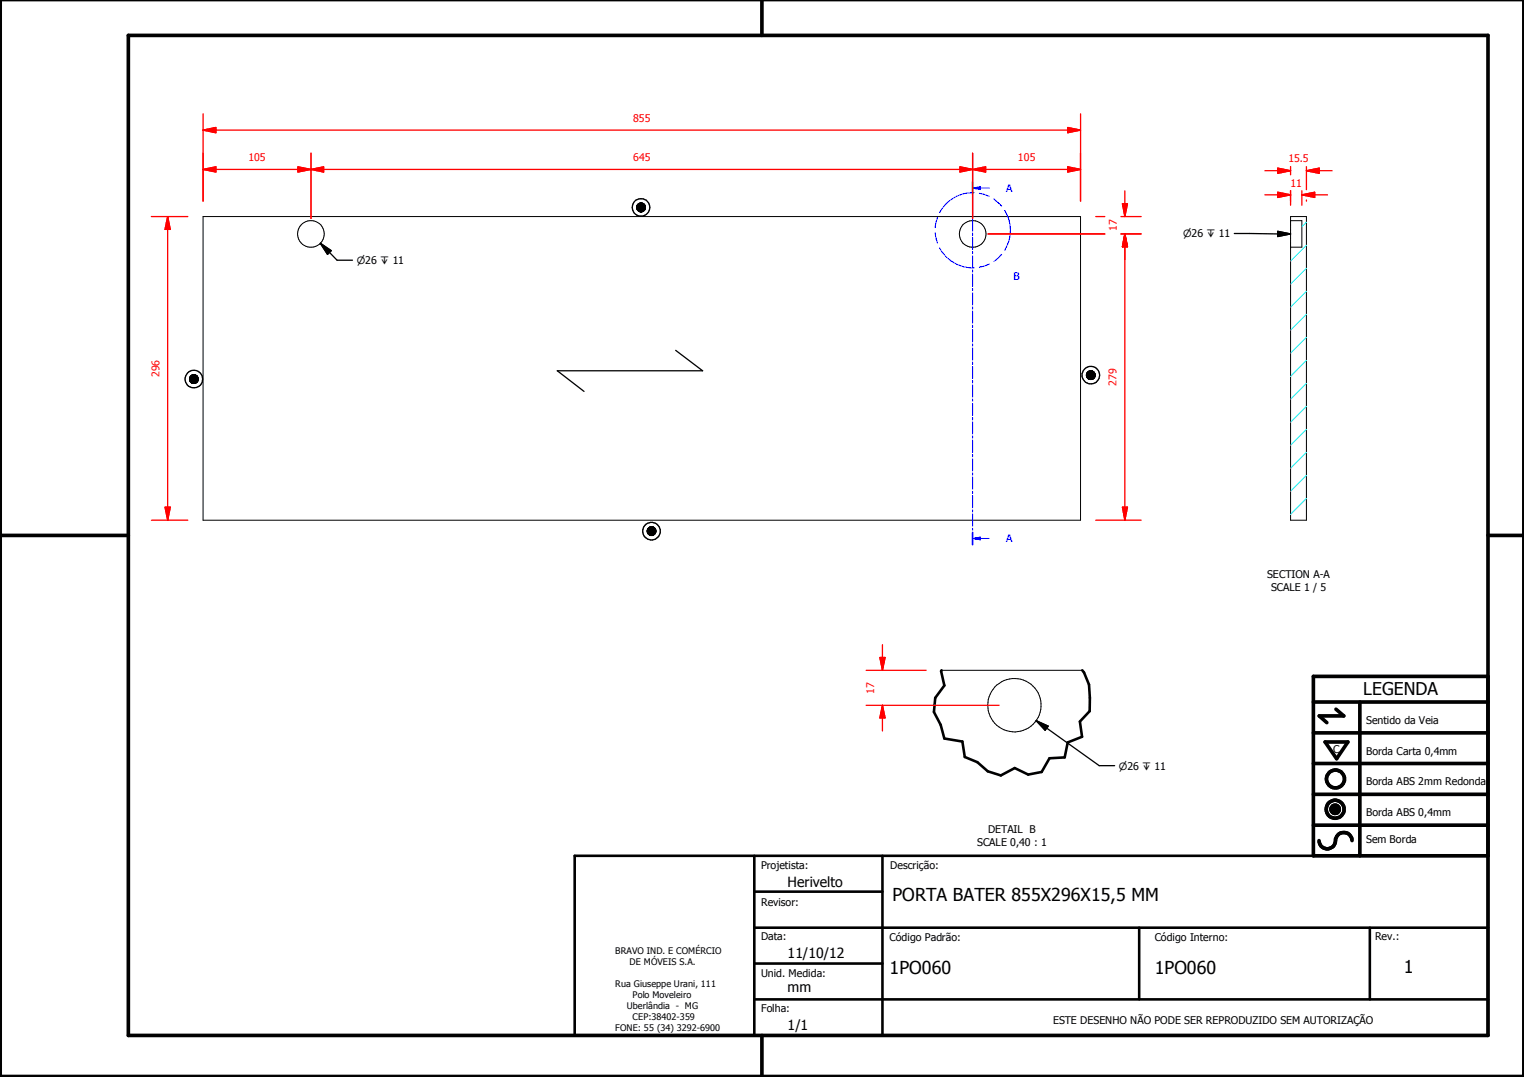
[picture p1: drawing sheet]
<svg xmlns="http://www.w3.org/2000/svg" width="297mm" height="210mm" viewBox="0 0 297 210" stroke-linecap="round" stroke-linejoin="round" font-family="sans-serif">
<g fill="none" stroke="#000" stroke-width=".19">
<path d="M124.2 39.9l1.5 .1zM124.2 39.9h1.4zM124.3 39.9h1.3zM124.4 39.8l1.2 .1h-1.3zM124.4 39.8l1.2 .1zM124.4 39.8h1.1zM124.5 39.8h1zM124.5 39.7l.9 .1h-.9zM124.5 39.7l.9 .1zM124.5 39.7h.9zM124.6 39.7h.8zM124.7 39.6l.6 .1z"/>
<path d="M124.7 39.6h.5zM124.8 39.6h.4zM124.8 39.6h.3zM124.9 39.6h.2zM124.9 39.6h.1zM39.6 42.2h171v59.2h-171zM124.1 40.3l1.7 .1zM124.1 40.4l1.7 .1zM124.1 40.5l1.7 .1zM124.1 40.6l1.7 .1zM124.1 40.3h1.7zM124.2 40.7h1.6z"/>
<path d="M124.2 40.7l1.5 .1zM124.2 40.8h1.5zM124.2 40.8l1.5 .1zM124.2 40.2l1.6 .1zM124.2 40l1.6 .2h-1.6zM124.2 40h1.5l.1 .2zM124.2 40.9h1.5zM124.2 40.9h1.4zM124.2 40h1.5zM124.2 40.9l1.4 .1zM124.3 41h1.3zM124.3 41l1.2 .1z"/>
<path d="M124.4 41.1h1.1zM124.4 41.1h1zM124.5 41.1h.9zM124.5 41.1l.8 .1zM124.6 41.2h.7zM124.6 41.2h.6zM124.7 41.2h.5zM124.7 41.2l.4 .1zM124.8 41.3h.3zM124.8 41.3h.2zM124.9 41.3h.1zM251.5 48.2h.1"/>
<path d="M251.5 43h2.2v5.2h-2.2M251.5 42.2h3.1v59.2h-3.1zM37 73.8l1.6 .1zM37 73.9h1.6v.1zM37 73.9l1.6 .1h-1.6zM37 74h1.6zM37 74l1.6 .1zM37 73.7l1.6 .1zM37 74.1h1.6v.2zM37 74.1l1.6 .2h-1.6zM37 74.3h1.6zM37 74.3h1.5z"/>
<path d="M37 73.6l1.6 .1zM37 73.5l1.6 .1zM37 74.3l1.5 .1zM37 73.5h1.6zM37.1 74.4h1.4zM37.1 74.4h1.3zM37.1 73.4l1.4 .1h-1.5zM37.1 73.4l1.4 .1zM37.2 74.4h1.2zM37.2 74.4l1.2 .1zM37.2 73.3l1.3 .1zM37.3 74.5h1.1z"/>
<path d="M37.3 74.5h1zM37.3 73.2l1.1 .1h-1.2zM37.3 73.2l1.1 .1zM37.3 73.2h1.1zM37.3 74.5l.9 .1zM37.3 73.2h1zM37.4 74.6h.8zM37.4 74.6l.7 .1zM37.4 73.2h.9zM37.4 74.7h.7zM37.4 73.1l.8 .1zM37.4 73.1h.7z"/>
<path d="M37.5 74.7h.6zM37.5 74.7h.5zM37.5 73.1h.6zM37.6 74.7h.4zM37.6 74.7h.3zM37.6 73.1h.5zM37.7 74.7h.2zM37.7 73l.3 .1zM37.7 73h.2zM211.7 73.1l1.7 .1zM211.8 73l1.6 .1zM211.8 73.2l1.6 .1z"/>
<path d="M211.8 73.3h1.6zM211.8 73.3l1.6 .1zM211.8 73.4h1.6v.1zM211.8 73.4l1.6 .1h-1.6zM211.8 72.9l1.6 .1zM211.8 72.9h1.6zM211.8 73.5h1.6zM211.8 73.5h1.5zM211.8 72.8l1.6 .1zM211.9 73.5l1.4 .1zM211.9 72.7l1.5 .1zM211.9 73.6h1.4z"/>
<path d="M211.9 73.6l1.3 .1zM211.9 72.6l1.4 .1zM211.9 72.6h1.4zM212 73.7h1.2zM212 72.6h1.3zM212 73.7l1.1 .1zM212 72.5l1.2 .1zM212 72.5h1.2zM212.1 73.8h1zM212.1 73.8l.9 .1zM212.1 72.4l1.1 .1zM212.2 73.9h.8z"/>
<path d="M212.2 73.9h.7zM212.2 72.4h.9zM212.2 72.4h.8zM212.3 73.9h.6zM212.3 72.3l.7 .1zM212.3 72.3h.6zM212.3 73.9l.5 .1zM212.4 74h.4zM212.4 74h.3zM212.4 72.3h.5zM212.4 72.3h.4zM212.5 74h.2z"/>
<path d="M212.5 72.3h.3zM212.5 72.3h.2zM126.1 103.4l1.7 .1zM126.1 103.5l1.7 .1zM126.1 103.6h1.7zM126.1 103.6l1.7 .1zM126.1 103.7h1.7v.1zM126.1 103.7l1.7 .1h-1.6zM126.1 103.3l1.7 .1zM126.2 103.8h1.6zM126.2 103.8l1.5 .1zM126.2 103.3h1.6z"/>
<path d="M126.2 103.2l1.6 .1zM126.3 103.9h1.4zM126.3 103.9l1.4 .1zM126.3 103.1l1.5 .1h-1.6zM126.3 103.1l1.5 .1zM126.3 104h1.4zM126.3 104l1.3 .1zM126.3 103l1.4 .1zM126.4 104.1h1.2zM126.4 104.1h1.1zM126.4 103h1.3zM126.4 104.1l1.1 .1z"/>
<path d="M126.4 102.9l1.2 .1zM126.5 104.2h1zM126.5 104.2h.9zM126.5 102.8l1 .1h-1.1zM126.5 102.8l1 .1zM126.5 102.8h1zM126.6 104.2h.8zM126.6 104.2l.7 .1zM126.6 102.8h.9zM126.6 102.8h.8zM126.7 104.3h.6zM126.7 102.7l.7 .1z"/>
<path d="M126.7 102.7h.6zM126.7 104.3l.5 .1zM126.8 104.4h.4zM126.8 104.4h.3zM126.8 102.7h.5zM126.8 102.7h.4zM126.9 104.4h.2zM126.9 102.7h.3zM126.9 102.7h.2zM183.5 130.6h27.4M259.4 157.6l1.6 .1zM259.4 157.7l1.6 .1z"/>
<path d="M259.4 157.8l1.6 .1zM259.4 157.9h1.6v.1zM259.4 157.9l1.6 .1h-1.5zM259.4 157.6h1.6zM259.5 158h1.5zM259.5 158l1.4 .1zM259.5 157.5l1.5 .1zM259.5 158.1h1.4zM259.5 157.4l1.5 .1zM259.5 158.1l1.4 .1zM259.5 157.3l1.4 .1zM259.6 158.2h1.3z"/>
<path d="M259.6 158.2h1.2zM259.6 157.2l1.3 .1zM259.6 158.2l1.2 .1zM259.6 157.2h1.3zM259.7 158.3h1.1zM259.7 158.3l1 .1zM259.7 157.1l1.1 .1zM259.7 157.1h1.1zM259.8 158.4h.9zM259.8 158.4h.8zM259.8 157.1h1zM259.8 157.1h.9z"/>
<path d="M259.8 158.4l.8 .1zM259.8 157l.9 .1zM259.8 157h.8zM259.9 158.5h.7zM259.9 158.5h.6zM259.9 157h.7zM260 158.5h.5zM260 158.5h.4zM260 157h.6zM260.1 158.5h.3zM260.1 158.5h.2zM260.1 156.9l.4 .1z"/>
<path d="M260.1 156.9h.3zM260.1 156.9h.2z"/>
<circle cx="60.6" cy="45.6" r="2.6"/>
<circle cx="189.6" cy="45.6" r="2.6"/>
<circle cx="197.7" cy="137.4" r="5.2"/>
</g>
<path d="M183.5 130.6l-.1 .2 .7 2.8-1.8 2.4-.3 2.8 1.3 2.5 .8 2.6 3.5 .6 .4 3 2.5 1 2 1.8 2.6 .8 2.7-1.4 2.6 1.3 2.6-.5 1.6-2.7 2.9-.2 .6-2.9 2.8-1.1-.4-3 1.9-2v-2.6l-.1-2.6-1-2.3-.4-.5M112 166.8h178v35h-178zM147 173.8h25M147 166.8v35M172 166.8v35M147 194.8h143M147 180.8h143M147 187.8h25M222 180.8v14M267 180.8v14" fill="none" stroke="#000" stroke-width=".51"/>
<g fill="#000">
<path d="M124.2 39.9l1.5 .1zM124.2 39.9h1.4zM124.3 39.9h1.3zM124.4 39.8l1.2 .1h-1.3zM124.4 39.8l1.2 .1zM124.4 39.8h1.1zM124.5 39.8h1zM124.5 39.7l.9 .1h-.9zM124.5 39.7l.9 .1zM124.5 39.7h.9zM124.6 39.7h.8zM124.7 39.6l.6 .1z"/>
<path d="M124.7 39.6h.5zM124.8 39.6h.4zM124.8 39.6h.3zM124.9 39.6h.2zM124.9 39.6h.1zM124.1 40.3h1.7zM124.2 40.2l1.6 .1zM124.2 40l1.6 .2h-1.6zM124.2 40h1.5l.1 .2zM124.2 40h1.5zM124.8 41.3h.2zM124.9 41.3h.1z"/>
<path d="M124.7 41.2l.4 .1zM124.8 41.3h.3zM124.6 41.2h.6zM124.7 41.2h.5zM124.5 41.1l.8 .1zM124.6 41.2h.7zM124.5 41.1h.9zM124.4 41.1h1zM124.3 41l1.2 .1zM124.4 41.1h1.1zM124.2 40.9l1.4 .1zM124.3 41h1.3z"/>
<path d="M124.2 40.9h1.4zM124.2 40.8l1.5 .1zM124.2 40.9h1.5zM124.2 40.7l1.5 .1zM124.2 40.8h1.5zM124.1 40.3l1.7 .1zM124.1 40.4l1.7 .1zM124.1 40.5l1.7 .1zM124.1 40.6l1.7 .1zM124.2 40.7h1.6zM37 73.7l1.6 .1zM37 73.6l1.6 .1z"/>
<path d="M37 73.5l1.6 .1zM37 73.5h1.6zM37.1 73.4l1.4 .1h-1.5zM37.1 73.4l1.4 .1zM37.2 73.3l1.3 .1zM37.3 73.2l1.1 .1h-1.2zM37.3 73.2l1.1 .1zM37.3 73.2h1.1zM37.3 73.2h1zM37.4 73.2h.9zM37.4 73.1l.8 .1zM37.4 73.1h.7z"/>
<path d="M37.5 73.1h.6zM37.6 73.1h.5zM37.7 73l.3 .1zM37.7 73h.2zM37.6 74.7h.3zM37.7 74.7h.2zM37.5 74.7h.5zM37.6 74.7h.4zM37.4 74.7h.7zM37.5 74.7h.6zM37.4 74.6l.7 .1zM37.3 74.5l.9 .1z"/>
<path d="M37.4 74.6h.8zM37.3 74.5h1zM37.2 74.4l1.2 .1zM37.3 74.5h1.1zM37.1 74.4h1.3zM37.2 74.4h1.2zM37 74.3l1.5 .1zM37.1 74.4h1.4zM37 74.3h1.5zM37 74l1.6 .1zM37 74.1h1.6v.2zM37 74.1l1.6 .2h-1.6z"/>
<path d="M37 74.3h1.6zM37 74h1.6zM37 73.8l1.6 .1zM37 73.9h1.6v.1zM37 73.9l1.6 .1h-1.6zM211.8 72.9l1.6 .1zM211.8 72.9h1.6zM211.8 72.8l1.6 .1zM211.9 72.7l1.5 .1zM211.9 72.6l1.4 .1zM211.9 72.6h1.4zM212 72.6h1.3z"/>
<path d="M212 72.5l1.2 .1zM212 72.5h1.2zM212.1 72.4l1.1 .1zM212.2 72.4h.9zM212.2 72.4h.8zM212.3 72.3l.7 .1zM212.3 72.3h.6zM212.4 72.3h.5zM212.4 72.3h.4zM212.5 72.3h.3zM212.5 72.3h.2zM212.4 74h.3z"/>
<path d="M212.5 74h.2zM212.3 73.9l.5 .1zM212.4 74h.4zM212.3 73.9h.6zM212.2 73.9h.7zM212.1 73.8l.9 .1zM212.2 73.9h.8zM212 73.7l1.1 .1zM212.1 73.8h1zM212 73.7h1.2zM211.9 73.6l1.3 .1zM211.8 73.5h1.5z"/>
<path d="M211.9 73.5l1.4 .1zM211.9 73.6h1.4zM211.8 73.3l1.6 .1zM211.8 73.4h1.6v.1zM211.8 73.4l1.6 .1h-1.6zM211.8 73.5h1.6zM211.8 73l1.6 .1zM211.7 73.1l1.7 .1zM211.8 73.2l1.6 .1zM211.8 73.3h1.6zM126.1 103.3l1.7 .1zM126.2 103.3h1.6z"/>
<path d="M126.2 103.2l1.6 .1zM126.3 103.1l1.5 .1h-1.6zM126.3 103.1l1.5 .1zM126.3 103l1.4 .1zM126.4 103h1.3zM126.4 102.9l1.2 .1zM126.5 102.8l1 .1h-1.1zM126.5 102.8l1 .1zM126.5 102.8h1zM126.6 102.8h.9zM126.6 102.8h.8zM126.7 102.7l.7 .1z"/>
<path d="M126.7 102.7h.6zM126.8 102.7h.5zM126.8 102.7h.4zM126.9 102.7h.3zM126.9 102.7h.2zM126.8 104.4h.3zM126.9 104.4h.2zM126.7 104.3l.5 .1zM126.8 104.4h.4zM126.7 104.3h.6zM126.6 104.2l.7 .1zM126.5 104.2h.9z"/>
<path d="M126.6 104.2h.8zM126.4 104.1l1.1 .1zM126.5 104.2h1zM126.4 104.1h1.1zM126.3 104l1.3 .1zM126.4 104.1h1.2zM126.3 103.9l1.4 .1zM126.3 104h1.4zM126.2 103.8l1.5 .1zM126.3 103.9h1.4zM126.2 103.8h1.6zM126.1 103.6l1.7 .1z"/>
<path d="M126.1 103.7h1.7v.1zM126.1 103.7l1.7 .1h-1.6zM126.1 103.4l1.7 .1zM126.1 103.5l1.7 .1zM126.1 103.6h1.7zM259.4 157.6h1.6zM259.5 157.5l1.5 .1zM259.5 157.4l1.5 .1zM259.5 157.3l1.4 .1zM259.6 157.2l1.3 .1zM259.6 157.2h1.3zM259.7 157.1l1.1 .1z"/>
<path d="M259.7 157.1h1.1zM259.8 157.1h1zM259.8 157.1h.9zM259.8 157l.9 .1zM259.8 157h.8zM259.9 157h.7zM260 157h.6zM260.1 156.9l.4 .1zM260.1 156.9h.3zM260.1 156.9h.2zM260.1 158.5h.2zM260 158.5h.4z"/>
<path d="M260.1 158.5h.3zM259.9 158.5h.6zM260 158.5h.5zM259.8 158.4l.8 .1zM259.9 158.5h.7zM259.8 158.4h.8zM259.7 158.3l1 .1zM259.8 158.4h.9zM259.6 158.2l1.2 .1zM259.7 158.3h1.1zM259.6 158.2h1.2zM259.5 158.1l1.4 .1z"/>
<path d="M259.6 158.2h1.3zM259.5 158l1.4 .1zM259.5 158.1h1.4zM259.4 157.9l1.6 .1h-1.5zM259.5 158h1.5zM259.4 157.6l1.6 .1zM259.4 157.7l1.6 .1zM259.4 157.8l1.6 .1zM259.4 157.9h1.6v.1z"/>
</g>
<g fill="none" stroke="#000" stroke-width=".71">
<path d="M148.5 0v6.9M297 -.1v209.9h-297v-209.9M25 6.9h265v194.9h-265zM0 104.4h25M290 104.4h7M256 136.8h34M260.4 138.2l1.5 1.3h-4.8l1.5 1.3M265 136.8v30M290 131.8h-34v35h34M256 154.8h34M256 148.8h34M256 142.8h34"/>
<path d="M258.3 144.6h4.4l-2.2 3.3zM256 160.8h34M257.1 163.8a1.62 1.62 0 0 0 1.8 1.6 1.62 1.62 0 0 0 1.4-1.9 1.63 1.63 0 0 1 1.7-1.2 1.63 1.63 0 0 1 1.5 1.5M148.5 201.8v8"/>
<circle cx="260.2" cy="157.7" r="1.76"/>
<circle cx="260.2" cy="157.7" r=".82"/>
<circle cx="260.3" cy="151.8" r="1.76"/>
</g>
<g fill="none" stroke="#00f" stroke-width=".19">
<path d="M189.6 35.5v2.3M189.6 38.2v.5M189.6 39v2.4M189.6 36.7h1.5M189.6 41.8v.5M189.6 42.7v2.3M189.6 45.4v.5M189.6 46.2v2.4M189.6 49v.4M189.6 49.8v2.4M189.6 52.6v.4M189.6 53.4v2.4"/>
<path d="M189.6 56.2v.4M189.6 57v2.4M189.6 59.8v.4M189.6 60.6v2.4M189.6 63.4v.4M189.6 64.2v2.4M189.6 67v.4M189.6 67.8v2.4M189.6 70.6v.4M189.6 71.4v2.4M189.6 74.2v.4M189.6 75v2.4"/>
<path d="M189.6 77.8v.4M189.6 78.6v2.4M189.6 81.4v.4M189.6 82.2v2.4M189.6 85v.4M189.6 85.8v2.4M189.6 88.6v.4M189.6 89.4v2.4M189.6 92.2v.4M189.6 93v2.4M189.6 95.8v.4M189.6 96.6v2.4"/>
<path d="M189.6 99.4v.4M189.6 100.2v2.4M189.6 103v.4M189.6 103.8v2.4"/>
</g>
<path d="M189.6 35.5v2.3M189.6 103.8v2.4" fill="none" stroke="#00f" stroke-width=".3"/>
<path d="M189.6 36.7l1.5-.3v.5z" fill="#00f"/>
<path d="M189.6 36.7l1.5-.3v.5zM191.1 36.7h1.7M189.6 104.9h1.5" fill="none" stroke="#00f" stroke-width=".19"/>
<path d="M189.6 104.9l1.5-.2v.5z" fill="#00f"/>
<path d="M189.9 37.5a7.4 7.4 0 0 0-6.8 3.9M190.9 37.7l1.9 .6M193.7 38.8l1.5 1.4M182.3 45.4l.4 2M182.7 42.4l-.4 2M183.1 48.3a7.4 7.4 0 0 0 6.8 3.9M192.8 51.5l-1.9 .6M195.2 49.6l-1.5 1.4M195.8 41a7.4 7.4 0 0 1 0 7.8M189.6 104.9l1.5-.2v.5zM191.1 104.9h1.7" fill="none" stroke="#00f" stroke-width=".19"/>
<g fill="none" stroke="#0ff" stroke-width=".19">
<path d="M254.6 56.8l-3.1 3.1M254.6 52.3l-3.1 3.1M254.6 47.8l-3.1 3.1M254.6 43.3l-.9 .9M254.6 79.2l-3.1 3.1M254.6 74.7l-3.1 3.1M254.6 70.2l-3.1 3.2M254.6 65.7l-3.1 3.1M254.6 61.3l-3.1 3M254.6 97.2l-3.1 3M254.6 92.7l-3.1 3.1M254.6 88.2l-3.1 3.1"/>
<path d="M254.6 83.7l-3.1 3.1"/>
</g>
<g fill="none" stroke="#000" stroke-width=".25">
<path d="M131.7 68.3l5.2 4h-28.3l5.2 4"/>
<circle cx="124.9" cy="40.4" r="1.71"/>
<circle cx="125" cy="40.4" r=".85"/>
<circle cx="37.8" cy="73.9" r=".85"/>
<circle cx="37.8" cy="73.9" r="1.72"/>
<circle cx="212.6" cy="73.1" r="1.71"/>
<circle cx="212.6" cy="73.1" r=".85"/>
<circle cx="127" cy="103.5" r=".85"/>
<circle cx="127" cy="103.5" r="1.72"/>
</g>
<path d="M32.7 98.8v2.6" fill="none" stroke="#f00" stroke-width=".25"/>
<path d="M32.2 98.8h1l-.5 2.6z" fill="#f00"/>
<path d="M32.7 42.2v2.5M32.2 98.8h1l-.5 2.6z" fill="none" stroke="#f00" stroke-width=".25"/>
<path d="M32.7 42.2l.5 2.5h-1z" fill="#f00"/>
<path d="M39.6 33h2.5M29.5 42.2h7.1M32.7 42.2l.5 2.5h-1zM32.7 44.7v54.1M29.5 101.4h7.1" fill="none" stroke="#f00" stroke-width=".25"/>
<path d="M39.6 33l2.5-.5v1z" fill="#f00"/>
<path d="M39.6 33l2.5-.5v1zM58.1 33h2.5" fill="none" stroke="#f00" stroke-width=".25"/>
<path d="M58.1 32.5l2.5 .5-2.5 .5z" fill="#f00"/>
<path d="M39.6 29.8v9.4M42.1 33h16M58.1 32.5l2.5 .5-2.5 .5zM60.6 33h2.5M60.6 29.8v12.8" fill="none" stroke="#f00" stroke-width=".25"/>
<path d="M60.6 33l2.5-.5v1z" fill="#f00"/>
<path d="M60.6 33l2.5-.5v1zM187.1 33h2.5" fill="none" stroke="#f00" stroke-width=".25"/>
<path d="M187.1 32.5l2.5 .5-2.5 .5z" fill="#f00"/>
<path d="M60.6 29.8v12.8M63.1 33h124M187.1 32.5l2.5 .5-2.5 .5zM189.6 33h2.5M189.6 29.8v12.8" fill="none" stroke="#f00" stroke-width=".25"/>
<path d="M189.6 33l2.5-.5v1z" fill="#f00"/>
<path d="M189.6 33l2.5-.5v1zM208.1 33h2.5" fill="none" stroke="#f00" stroke-width=".25"/>
<path d="M208.1 32.5l2.5 .5-2.5 .5z" fill="#f00"/>
<path d="M39.6 25.4h2.5M189.6 29.8v12.8M192.1 33h16M208.1 32.5l2.5 .5-2.5 .5zM210.6 29.8v9.4" fill="none" stroke="#f00" stroke-width=".25"/>
<path d="M39.6 25.4l2.5-.6v1.1z" fill="#f00"/>
<path d="M39.6 25.4l2.5-.6v1.1zM208.1 25.4h2.5" fill="none" stroke="#f00" stroke-width=".25"/>
<path d="M208.1 24.8l2.5 .6-2.5 .5z" fill="#f00"/>
<path d="M39.6 22.2v17M42.1 25.4h166M208.1 24.8l2.5 .6-2.5 .5zM210.6 22.2v17M219.2 98.8v2.6" fill="none" stroke="#f00" stroke-width=".25"/>
<path d="M218.8 98.8h.9l-.5 2.6z" fill="#f00"/>
<path d="M219.2 45.6v2.5M218.8 98.8h.9l-.5 2.6z" fill="none" stroke="#f00" stroke-width=".25"/>
<path d="M219.2 45.6l.5 2.5h-.9z" fill="#f00"/>
<path d="M192.6 45.6h22.7M218.5 45.6h3.9M219.2 45.6l.5 2.5h-.9zM219.2 45.6v53.2M213.6 101.4h8.8" fill="none" stroke="#f00" stroke-width=".25"/>
<path d="M219.2 45.6l.5 2.5h-.9z" fill="#f00"/>
<path d="M219.2 39.7v2.5M219.2 45.6l.5 2.5h-.9z" fill="none" stroke="#f00" stroke-width=".25"/>
<path d="M218.8 39.7h.9l-.5 2.5z" fill="#f00"/>
<path d="M218.8 39.7h.9l-.5 2.5zM219.2 37.2v2.5M192.6 45.6h22.7M213.6 42.2h1.7M218.5 42.2h3.9M218.5 45.6h3.9M219.2 48.1v2.5M172 128.1v2.5" fill="none" stroke="#f00" stroke-width=".25"/>
<path d="M171.5 128.1h1l-.5 2.5z" fill="#f00"/>
<path d="M171.5 128.1h1l-.5 2.5zM172 137.5v2.4" fill="none" stroke="#f00" stroke-width=".25"/>
<path d="M172 137.5l.5 2.4h-1z" fill="#f00"/>
<path d="M249 38h2.5M168.8 130.6h11.7M168.8 137.5h25.9M172 137.5l.5 2.4h-1zM172 125.6v2.5M172 139.9v2.6" fill="none" stroke="#f00" stroke-width=".25"/>
<path d="M62.4 47.4l2.2 1.5-.8 .7zM62.4 47.4l3.3 3.3h3M240.6 45.5l10.9 .1M249 45.1l2.5 .5-2.5 .5zM202 140.5l2.3 1-.6 .8zM202 140.5l12.2 8.7h3.1" fill="none" stroke="#000" stroke-width=".25"/>
<path d="M62.4 47.4l2.2 1.5-.8 .7zM249 45.1l2.5 .5-2.5 .5zM202 140.5l2.3 1-.6 .8z" fill="#000"/>
<path d="M249 37.5l2.5 .5-2.5 .5z" fill="#f00"/>
<path d="M249 37.5l2.5 .5-2.5 .5zM253.7 38h2.5" fill="none" stroke="#f00" stroke-width=".25"/>
<path d="M253.7 38l2.5-.5v1z" fill="#f00"/>
<path d="M246.5 38h2.5M251.5 37.2v2.8M253.7 38l2.5-.5v1zM253.7 37.2v2.8M254.6 33.3h2.5M256.2 38h2.5" fill="none" stroke="#f00" stroke-width=".25"/>
<path d="M254.6 33.3l2.5-.5v1z" fill="#f00"/>
<path d="M249 33.3h2.5M254.6 33.3l2.5-.5v1z" fill="none" stroke="#f00" stroke-width=".25"/>
<path d="M249 32.8l2.5 .5-2.5 .5z" fill="#f00"/>
<path d="M246.5 33.3h2.5M249 32.8l2.5 .5-2.5 .5zM251.5 32.5v1.6M251.5 37.2v2M254.6 32.5v4.5M254.6 39v.2M257.1 33.3h2.5" fill="none" stroke="#f00" stroke-width=".25"/>
<g font-size="3.5">
<text x="173.9" y="175.7">PORTA BATER 855X296X15,5 MM</text>
<text x="173.4" y="189.7">1PO060</text>
<text x="225.1" y="189.7">1PO060</text>
<text x="273.6" y="189.7">1</text>
</g>
<text font-size="3.4" x="265.7" y="135.4">LEGENDA</text>
<g font-size="2.7">
<text x="153.5" y="172.8">Herivelto</text>
<text x="153.5" y="186.6">11/10/12</text>
<text x="153.5" y="193.4">mm</text>
<text x="153.5" y="200.8">1/1</text>
</g>
<g font-size="2.1" fill="#f00">
<text x="123.4" y="23.7">855</text>
<text x="48.4" y="31.4">105</text>
<text x="123.4" y="31.4">645</text>
<text x="198.4" y="31.4">105</text>
<text x="251.1" y="31.7">15.5</text>
<text x="251.5" y="36.4">11</text>
<text x="217.7" y="45" transform="rotate(-90 217.7 45)">17</text>
<text x="31.1" y="73.5" transform="rotate(-90 31.1 73.5)">296</text>
<text x="217.6" y="75.2" transform="rotate(-90 217.6 75.2)">279</text>
<text x="170.4" y="135.2" transform="rotate(-90 170.4 135.2)">17</text>
</g>
<g font-size="2.1" fill="#00f">
<text x="196.1" y="37.5">A</text>
<text x="197.6" y="54.6">B</text>
<text x="196.1" y="105.7">A</text>
</g>
<g font-size="2.1">
<text x="247" y="112.6">SECTION A-A</text>
<text x="247.7" y="115.1">SCALE 1 / 5</text>
<text x="266.3" y="141.1">Sentido da Veia</text>
<text x="259.8" y="146.7">C</text>
<text x="266.3" y="147.2">Borda Carta 0,4mm</text>
<text x="266.3" y="153.1">Borda ABS 2mm Redonda</text>
<text x="266.3" y="159">Borda ABS 0,4mm</text>
<text x="190.5" y="164.8">SCALE 0,40 : 1</text>
<text x="192.6" y="162.4">DETAIL B</text>
<text x="266.3" y="164.4">Sem Borda</text>
<text x="148.4" y="169.3">Projetista:</text>
<text x="173.5" y="169.5">Descrição:</text>
<text x="148.4" y="176.6">Revisor:</text>
<text x="148.4" y="183.2">Data:</text>
<text x="173.4" y="183.3">Código Padrão:</text>
<text x="225.1" y="183.3">Código Interno:</text>
<text x="268" y="183.2">Rev.:</text>
<text x="148.4" y="190.5">Unid. Medida:</text>
<text x="148.4" y="197.2">Folha:</text>
<text x="205.3" y="199.5">ESTE DESENHO NÃO PODE SER REPRODUZIDO SEM AUTORIZAÇÃO</text>
</g>
<g font-size="1.9">
<text x="230.6" y="46.3">⌀26 ↧ 11</text>
<text x="69.6" y="51.5">⌀26 ↧ 11</text>
<text x="218.1" y="150">⌀26 ↧ 11</text>
</g>
<g font-size="1.8">
<text x="119.9" y="186">BRAVO IND. E COMÉRCIO</text>
<text x="122.7" y="188.1">DE MÓVEIS S.A.</text>
<text x="119.9" y="192.4">Rua Giuseppe Urani, 111</text>
<text x="122.2" y="196.7">Uberlândia - MG</text>
<text x="123.3" y="194.6">Polo Moveleiro</text>
<text x="119.9" y="201">FONE: 55 (34) 3292-6900</text>
<text x="123.3" y="198.8">CEP:38402-359</text>
</g>
</svg>
